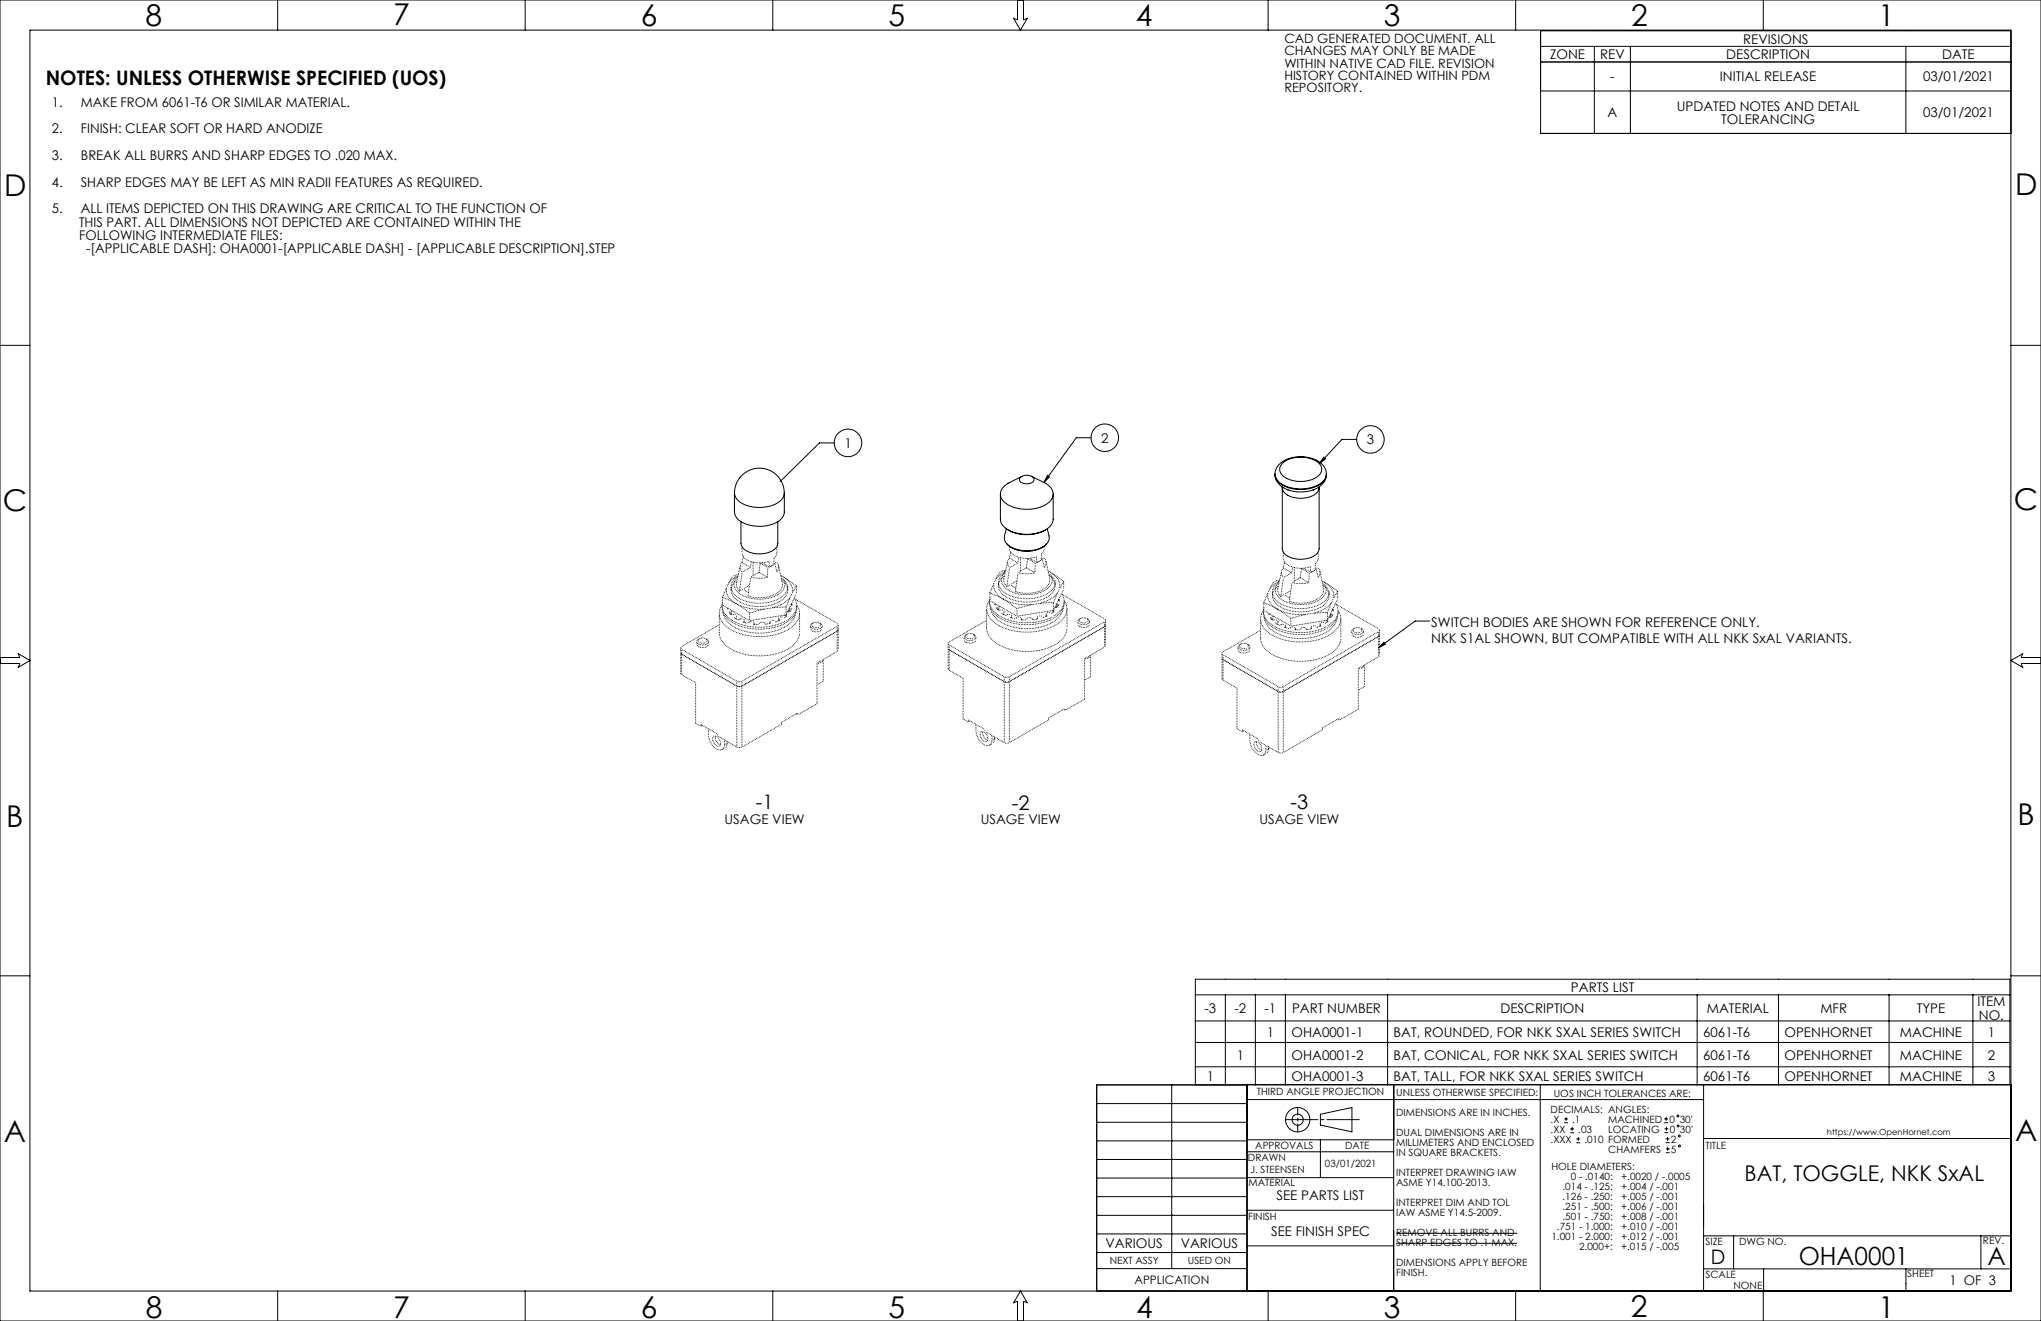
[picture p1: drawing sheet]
<svg xmlns="http://www.w3.org/2000/svg" width="864mm" height="559mm" viewBox="0 0 864 559" stroke-linecap="round" stroke-linejoin="round" font-family="sans-serif">
<g fill="none" stroke="#000" stroke-width=".42">
<path d="M0 0h863.6v558.8h-863.6zM12.7 12.7h838.2v533.4h-838.2zM117.5 0v12.7M222.2 0v12.7M327 0v12.7M430.5 0v8.4l-1.7-.7 3 5 2.9-5-1.6 .7v-8.4M536.6 0v12.7M641.3 0v12.7M651.9 19.6h199M674.6 19.6v36.8M689.9 19.6v36.8M746.1 0v12.7"/>
<path d="M806.4 19.6v36.8M850.9 13h-199v43.4h199M651.9 26.2h199M651.9 38.5h199M0 146.1h12.7M850.9 146.1h12.7M353 187.4h-6.3l-16.4 16.2M461.6 185.2h-6.2l-13.7 18.9M542.8 195.8a13 13 0 0 1 15.3 .1 3.7 3.7 0 0 1-1.2 6.1 13 13 0 0 1-14.5-1.2 3.4 3.4 0 0 1 .4-5zM560.1 193.4l.8 .7-2.7 2zM574 185.9h-6.2l-9.6 10.2M310.8 208.6a10.5 10.5 0 0 1 10.5-10.6 10.5 10.5 0 0 1 10.6 10.6"/>
<path d="M310.8 208.6v8a6.5 6.5 0 0 0 5.5 5.3 14.8 14.8 0 0 0 14.6-2.8l.9-2 .1-8.5M310.8 208.6a6.5 6.5 0 0 0 5.5 5.3 14.8 14.8 0 0 0 14.6-2.8l.7-1.3 .3-1.2M423.3 209v10.6a7.2 7.2 0 0 0 6.3 5.8 17.8 17.8 0 0 0 12.7-1.2M432.4 201.5a4.4 4.4 0 0 1 4.1 0M432.4 201.5l-5.2 2.6a5.1 5.1 0 0 0-3.3 7 13.7 13.7 0 0 0 13.1 4.2 10.2 10.2 0 0 0 8.3-4.9 5.2 5.2 0 0 0-3.6-6.3l-5.2-2.6M432.4 201.5a1.55 1.55 0 0 0-1 1.9 1.55 1.55 0 0 0 1.8 1.1 3.5 3.5 0 0 0 4.4-1.6l-.3-.8-.8-.6M443.2 201.1l.8 .6-2.3 2.4zM445.6 209v11.3l-1.1 2.1-2.2 1.8M539.5 200.6a7.1 7.1 0 0 0 6.2 5.6 15.8 15.8 0 0 0 14.2-2.7l.9-1.3 .4-1.7a5.9 5.9 0 0 1-4.6 5.4 15.6 15.6 0 0 1-16.1-2.5l-.8-1.3-.2-1.3M539.5 200.6v.2M539.5 200.8a7.4 7.4 0 0 0 5.5 6.4M542.5 206v.3"/>
<path d="M542.6 206.3v25.8a5.1 5.1 0 0 0 4.9 4.2 9.8 9.8 0 0 0 10.3-2.9l.4-1.2v-25.9M542.6 206.3a5.8 5.8 0 0 0 5.9 4.3 8.7 8.7 0 0 0 9.5-3.6l.2-.7M544.5 207l.4 .2M544.9 207.2a16.9 16.9 0 0 0 10.8 .1M556.2 207l-.5 .3M558.2 206v.3M561.2 200.5a8 8 0 0 0-7.4-6.9 13.5 13.5 0 0 0-13.3 3.7l-.7 1.6-.3 1.7M561.2 200.8a7.5 7.5 0 0 1-5.6 6.5M313.5 220.7v9.1a5.5 5.5 0 0 0 5.4 4.3 9.4 9.4 0 0 0 10-3.2l.2-10.2M425.8 223.7l-.8 3a4.7 4.7 0 0 0 3.6 5.1 13.7 13.7 0 0 0 14.5-2l.8-2-.8-4.1M426 230.1a12.9 12.9 0 0 0 16.9 0M426.5 224.2a16.5 16.5 0 0 0 15.8 0"/>
<path d="M0 278.1h8.3l-.7-1.6 5.1 2.9-5.1 3 .7-1.7h-8.3M583.2 274.1l2.4-2.4 .6 .8zM605 262.7h-6.2l-15.6 11.4M863.6 278.1h-8.4l.7-1.6-5 2.9 5 3-.7-1.7h8.4M0 412.8h12.7M850.9 412.8h12.7M505.8 420.8h344.6M505.8 431.9h344.6M518.5 420.8v38.1M531.2 420.8v38.1M543.9 420.8v38.1M587.1 420.8v38.1"/>
<path d="M718.1 420.8v38.1M752.5 420.8v38.1M799.3 420.8v38.1M834.8 420.8v38.1M495.8 458.9v77.7M505.8 458.9v-44.7h344.6v44.7h-386.4v87.2M505.8 441h344.6M505.8 451.3h344.6M589.7 458.8v87.3M589.7 458.8h.1M651.7 458.8v87.3M651.7 458.8h.1"/>
<path d="M720.8 458.8v87.3M850.9 458.8h-323.2v87.3M464 466.8h63.6M464 474.7h63.6M527.7 465.1h193.1M558.7 471.3l13.3-2.8v10.3l-13.3-2.9zM661.8 474.9h1.7M661.8 473.3h1.7M662.7 472.5v1.6M664.4 479.2h1.6M664.4 477.6h1.6M665.2 476.7v1.7"/>
<path d="M704.2 474.9h1.6M704.2 473.3h1.6M704.3 479.1h1.6M704.3 477.5h1.6M705 472.5v1.6M705.1 476.7v1.6M464 482.6h63.6M464 490.5h63.6M464 498.3h63.6M527.7 482.1h62M527.7 487.2h62M527.7 498.2h62"/>
<path d="M558.7 482.1v16.1M667 483.4h1.6M667 481.8h1.6M667.8 481v1.6M704.8 483.4h1.6M704.8 481.8h1.6M704.8 487.6h1.7M704.8 486h1.7M705.6 480.9v1.7M705.7 485.2v1.6M720.8 481.6h130.1M464 506.2h63.6"/>
<path d="M464 514.1h63.6M527.7 512h62M464 522h63.6M464 529.8h63.6M464 536.6h63.6M527.7 527h62M590.8 521.7h51.2M590.8 525.9h51.1M720.8 536.8h130.1M720.8 522.8h130.1M733.5 522.8v14M746.2 536.8v9.3"/>
<path d="M806.4 536.8v9.3M838.2 522.8v14M117.5 546.1v12.7M222.2 546.1v12.7M327 546.1v12.7M430.5 558.8v-8.3l-1.7 .7 3-5.1 2.9 5.1-1.6-.7v8.3M536.6 546.1v12.7M641.3 546.1v12.7M746.1 546.1v12.7"/>
<circle cx="358.8" cy="187.4" r="5.8"/>
<circle cx="467.5" cy="185.2" r="5.8"/>
<circle cx="579.9" cy="185.9" r="5.8"/>
<circle cx="549.1" cy="473.6" r="2.37"/>
<circle cx="549.1" cy="473.6" r="5.2"/>
<circle cx="709.9" cy="472.1" r=".41"/>
<circle cx="710.1" cy="476.3" r=".41"/>
<circle cx="710.5" cy="480.5" r=".41"/>
<circle cx="710.6" cy="484.8" r=".41"/>
</g>
<path d="M544 473.6h31.2" fill="none" stroke="#000" stroke-width=".42" stroke-dasharray="15.2 1.3 1.3 1.3" stroke-dashoffset="1.5"/>
<path d="M549.1 468.5v10.3" fill="none" stroke="#000" stroke-width=".42" stroke-dasharray="15.2 1.3 1.3 1.3" stroke-dashoffset="12"/>
<path d="M330.1 203.3l-.1 .4 .3-.1-.3 .2a.34 .34 0 0 0 .5 0 .34 .34 0 0 0 0-.5 .34 .34 0 0 0-.4 0zM443.2 201.1l.8 .6-2.3 2.4zM560.1 193.4l.8 .7-2.7 2zM583.2 274.1l2.4-2.4 .6 .8z" fill="#000"/>
<g fill="none" stroke="#000" stroke-width=".42" stroke-dasharray="0 .6">
<path d="M313.9 237.9a3 3 0 0 0 .2 4.1M313.9 231.2v2.6M314.6 235.4l-.7 2.5M318.7 237.8v5.7M321.7 238.2l.2-.1M325.4 237.4a10.5 10.5 0 0 1-10.8-1.8l-.7-1.8M327.5 236.2l-.1 2.6M327.8 238.4l-.4-.2M328.7 233.8v-2.6M427.1 236a3 3 0 0 0 .1 4.1M427.7 233.6l-.6 2.4M431.8 235.9v5.7"/>
<path d="M434.8 236.3l.2-.1M438 238.2l-3.2-1.9M438.5 235.5a10.5 10.5 0 0 1-10.8-1.8l-.6-1.7M440.7 234.3l-.2 2.6M441 236.5l-.4-.2M441.9 240a3 3 0 0 0-.1-4.1M543 233.5v2.6M543.6 237.7l-.6 2.5M554.4 239.7a10.5 10.5 0 0 1-10.8-1.8l-.6-1.8M556.6 238.5l-.2 2.6M557.8 236.1v-2.6M304.3 259.5v8.1"/>
<path d="M305.7 252.7l5.7 2.7M305.7 252.7v3.3M307.8 257.6l-.2-.6M308.9 259.6h.2M311.4 255.4a21 21 0 0 0 12.3 2.2M311.4 255.4l5.8 3.9M311.7 246.5v1.6l1.2 1.9M312.4 243l-2.4 .7M312.9 250l1.6-.9M317.2 259.3v3.3M324.9 240.1l-3.2-1.9M326.4 257.2l6.3-.4"/>
<path d="M326.4 257.2a12.9 12.9 0 0 0 8-4.6M328.8 241.9a3 3 0 0 0-.2-4.1M329.8 254.5a5.1 5.1 0 0 0 2.4-7.7l-1.4-1.4M332.7 260l.6 .2M333.3 258.7h.1M333.6 258.8l-.3-.1M333.8 258.3v.5M333.9 257.5h.3M334.2 257.5l.7 .1M334.2 258.3l.4 .1M334.8 255.7l.1-.1M334.9 255.6v-.2"/>
<path d="M334.9 255.6l.2 .6M335.1 256.2h-.6M336.9 247.9v3.2M336.9 247.9l-5.7-4M337.1 257a7.6 7.6 0 0 1-4.6 6.5M417.5 257.6v8.2M418.9 250.8l5.7 2.7M418.9 250.8v3.3M420.9 255.7l-.1-.6M422 257.8l.2-.1M422.5 257.6v.6M423.9 259.4l.6-.2"/>
<path d="M424.5 259.8v-.6M424.6 253.5a21 21 0 0 0 12.3 2.2M424.6 253.5l5.7 3.9M424.6 259.9l.2-.4M424.8 244.7v1.5l1.2 2M425.6 241.1l-2.4 .7M426 248.2l1.7-1M430.3 257.4v3.3M439.5 255.3l6.3-.4M439.5 255.3a12.9 12.9 0 0 0 8-4.6M443 252.7a5.1 5.1 0 0 0 2.5-7.7l-1.6-1.5M445 259.4l-.5-.2"/>
<path d="M445.3 258.3v.1M445.3 258.4l.4 .5M445.8 258.1l.6 .2M446.5 256.9v-.1M446.8 256.9h-.4M447 256.4l-.1 .5M447.1 255.6h.2M447.3 255.6l.8 .1M447.3 256.5h.4M447.9 253.8h.2M448.1 253.8v-.3M448.1 253.8l.1 .5"/>
<path d="M448.3 254.3h-.6M450.1 246v3.2M450.1 246l-5.7-4M450.3 255.1a7.6 7.6 0 0 1-4.7 6.5M534.8 255l5.7 2.6M534.8 255v3.2M536.8 259.9l-.1-.6M540.5 257.6a21 21 0 0 0 12.2 2.3M540.5 257.6l5.7 4M540.7 248.8v1.6l1.2 1.9M541.5 245.3l-2.4 .7M541.9 252.3l1.7-.9"/>
<path d="M543 240.2a3 3 0 0 0 .1 4.1M547.7 240.1v5.7M550.7 240.5l.2-.1M553.9 242.4l-3.2-1.9M555.4 259.5l6.3-.4M555.4 259.5a12.9 12.9 0 0 0 8-4.6M556.9 240.7l-.4-.3M557.8 244.1a3 3 0 0 0-.1-4.1M558.9 256.8a5.1 5.1 0 0 0 2.4-7.7l-1.5-1.5M562.9 259.7l.3 .1M563.2 259.8l.8 .1M563.8 257.9h.2"/>
<path d="M564 257.9v-.3M564 257.9l.1 .6M564.2 258.5h-.7M566 250.2v3.2M566 250.2l-5.7-4M566.2 259.3a7.6 7.6 0 0 1-4.7 6.5M295.5 273.5l-.7-1M295.9 270.2l-.4 .2M299.1 272.4a2.89 2.89 0 0 1-4.3-1.1l.7-.9M299.1 270.4l-.4-.2M299.1 270.4l.7 1.1-.7 .9M299.8 272.5a2.96 2.96 0 0 1-4.3 1"/>
<path d="M304.3 264.3l-15.8 9.2M304.3 267.6a8.2 8.2 0 0 0 5 7M310.8 261.3l.5-.3M311.3 261.7v-.6M311.5 261.8l.2-.4M312.5 262.3l-1.7-1M312.9 262l-.4 .3M314.4 263.1l.4-.4M314.8 263.2v-.5M316.9 263.3l-.3 .4M318.9 264l.2-.4M319.1 263.6l-.2-.4-.7-.3"/>
<path d="M319.1 264.1v-.5M319.1 264.1v-.6M321.3 263.7v.5M322.4 263.2l-.8 .1-.3 .4M323.7 264l-.1-.4M325.8 263.3l.3 .4M325.8 263.7v-.4M326.4 262.5l-.6 .3v.5M328.2 263.1l-.3-.4M329.5 262.4v.2M329.7 262l.5 .3M329.7 262.5v-.5"/>
<path d="M331.9 261.3l-.6-.3M332 265.3a8.8 8.8 0 0 0 4.8-6.4M332.1 260.2v.1M332.1 260.3l.5 .5M332.5 262.7a24.1 24.1 0 0 1-23.8-1 6.6 6.6 0 0 1-3-6.9M338.3 267.6v-8.1M343.6 266.9l-.7-1M344 263.5l-.4 .2M347.2 265.8a2.89 2.89 0 0 1-4.3-1.1l.7-1M347.2 263.7l-.4-.2M347.2 263.7l.7 1.1-.7 1M347.9 265.9a2.96 2.96 0 0 1-4.3 1"/>
<path d="M408.7 271.6l-.8-1M409 268.3l-.3 .2M412.2 270.6a2.89 2.89 0 0 1-4.3-1.2l.8-.9M412.2 268.5l-.4-.2M412.2 268.5l.7 1.1-.7 1M412.9 270.6a2.96 2.96 0 0 1-4.2 1M417.5 262.4l-15.9 9.2M417.5 265.8a8.3 8.3 0 0 0 5 6.9M425.6 260.4l-1.7-1M426.1 260.1l-.5 .3M427.6 261.2l.3-.4M427.9 261.3v-.5"/>
<path d="M430 261.4l-.2 .4M432.1 262.2l.1-.5M432.2 261.7l-.2-.4-.7-.2M432.2 262.2v-.5M432.2 262.2v-.6M434.5 261.9v.4M435.5 261.3l-.7 .1-.3 .5M436.9 262.2l-.2-.5M438.9 261.4l.3 .4M438.9 261.8v-.4M439.6 260.6l-.6 .3-.1 .5M441.4 261.2l-.4-.4"/>
<path d="M442.6 260.5l.1 .2M442.9 260.1l.4 .3M442.9 260.6v-.5M445.6 260.8a23.8 23.8 0 0 1-24.4-1.5 6.2 6.2 0 0 1-2.3-6.4M451.5 265.8v-8.2M456.8 265l-.8-1M457.1 261.6l-.3 .3M458.8 278.6v17.2M460.3 263.9a2.89 2.89 0 0 1-4.3-1.1l.8-.9M460.3 261.9l-.4-.3M460.3 261.9l.7 1.1-.7 .9M460.5 278.3l1.3-1.4"/>
<path d="M461 264a2.96 2.96 0 0 1-4.2 1M524.6 275.8l-.8-1M524.9 272.5l-.3 .2M528.1 274.7a2.89 2.89 0 0 1-4.3-1.1l.8-.9M528.1 272.7l-.4-.2M528.1 272.7l.7 1.1-.7 .9M528.8 274.8a2.96 2.96 0 0 1-4.2 1M533.4 261.8v8.1M533.4 266.6l-15.9 9.1M533.4 269.9a8.2 8.2 0 0 0 5 7M537.9 261.9h.2M539.8 263.6l.6-.3"/>
<path d="M540.4 264v-.7M540.5 264.1l.2-.4M541.5 264.6l-1.7-1M542 264.3l-.5 .3M543.5 265.4l.3-.4M543.8 265.5v-.5M545.9 265.6l-.2 .4M546.2 261.6v3.2M548 266.3l.1-.4M548.1 265.9l-.2-.4-.7-.3M548.1 266.3v-.4M548.1 266.3v-.5"/>
<path d="M550.4 266v.4M551.4 265.4l-.7 .2-.3 .4M552.8 266.3l-.2-.4M554.8 265.6l.3 .4M554.8 266v-.4M555.5 264.8l-.6 .3-.1 .5M557.3 265.4l-.4-.4M558.5 264.7l.1 .2M558.8 264.3l.4 .3M558.8 264.8v-.5M560.9 263.6l-.5-.3M561.2 262.4v.2"/>
<path d="M561.2 262.6l.4 .5M561.5 264.9a24 24 0 0 1-24-1.1 6.4 6.4 0 0 1-2.7-6.7M561.7 262.3l.6 .2M562.4 261v-.1M562.7 261.1l-.4-.1M562.9 260.5l-.1 .6M563.2 260.6l.4 .1M567.4 269.9v-8.1M572.7 269.2l-.8-1.1M573 265.8l-.3 .2M576.2 268.1a2.89 2.89 0 0 1-4.3-1.1l.8-1M576.2 266l-.4-.2"/>
<path d="M576.2 266l.7 1.1-.7 1M576.9 268.1a2.96 2.96 0 0 1-4.2 1.1M294.4 288.8v17.2M345.7 280.5v17.2M347.4 280.2l1.3-1.4M407.5 286.9v17.2M523.4 291.1v17.2M574.7 282.8v17.2M576.4 282.5l1.3-1.4M294.4 306l2.2 1.3M303.6 311.3l8.2 4.7M304.9 314.5a2.61 2.61 0 0 0-3.1-2.9 2.82 2.82 0 0 0 2.6 4l.5-1.1"/>
<path d="M305.6 317.1l1.1-.7M307.7 314.4v-.7M307.7 314.4l-1.1 .6M407.5 304.1l2.3 1.3M416.7 309.4l8.2 4.7M418 312.6a2.76 2.76 0 0 0-2.9-3 2.75 2.75 0 0 0 2.5 4.1l.4-1.1M418.7 315.2l1.2-.7M420.8 312.5v-.7M420.8 312.5l-1.1 .7M523.4 308.3l2.3 1.3M532.6 313.6l8.2 4.7M533.9 316.8a2.61 2.61 0 0 0-3-2.9 2.82 2.82 0 0 0 2.6 4l.4-1.1"/>
<path d="M534.6 319.3l1.1-.6M536.7 316.7v-.7M536.7 316.7l-1.1 .6"/>
</g>
<g fill="none" stroke="#000" stroke-width=".42" stroke-dasharray="0 .6" stroke-dashoffset=".2">
<path d="M327.4 238.8l-1.8 1M328.7 233.8l-.3 1.3-.9 1.1M427.1 231v1M438 238.2l3-1.7M440.5 236.9l-1.8 1M441.9 232v-1M441.9 232l-.3 1.2-.9 1.1M557.8 236.1l-.3 1.2-.9 1.2M305.5 256.2v.8M305.9 258.6a9.9 9.9 0 0 0 7.7 8 23.7 23.7 0 0 0 18.4-1.3M309.1 258.8l.6-.5M309.1 259.6v-.8"/>
<path d="M309.1 259.6l.6-.5M309.7 259.1v-.8M310 243.7l-1.7 3M312.2 243.9a4.4 4.4 0 0 0 1.1 7.5 16.1 16.1 0 0 0 17.1-.8 4.1 4.1 0 0 0 1-5.5M312.3 243.7a4.9 4.9 0 0 0-2.9 4.3 4.9 4.9 0 0 0 2.6 4.6 17.5 17.5 0 0 0 19.9-1.1l1.3-2.2v-2.2M312.3 243.5l-2.7 1.7-1.3 1.5M314.1 242l3.4-2M316.5 252.1a14.1 14.1 0 0 0 13.5-2.3l.8-1.3 .2-2M317.6 244.1a13.7 13.7 0 0 0 7.1 .1M317.6 244.1l3.5-2M323.7 257.6l2.7-.4M324.7 244.2l.2-4.1"/>
<path d="M324.9 240.1l2.9-1.7M334.2 258.3v-.8M334.9 257.6l-.6 1.3M337.1 257v-.8M418.7 254.3v.8M422.2 256.9l.7-.5M422.2 257.7v-.8M422.2 257.7l.7-.5M422.9 257.2v-.8M423.2 241.8l-1.8 3M424.6 258.3l-1.4-.2M424.8 259.5v-.8"/>
<path d="M425.4 242a4.4 4.4 0 0 0 1 7.5 16.1 16.1 0 0 0 17.2-.8 4.1 4.1 0 0 0 1-5.5M425.4 241.8a5 5 0 0 0-2.9 4.6 5 5 0 0 0 3 4.6 18 18 0 0 0 19-.8l1.6-2.1 .4-1.4-.2-1.5M425.5 241.6l-2.7 1.7-1.4 1.5M427.2 240.1l3.5-2M429.6 250.2a14.1 14.1 0 0 0 13.6-2.3l.8-1.3 .2-1.9M430.8 242.2a13.7 13.7 0 0 0 7.1 .1M430.8 242.2l3.5-2M436.9 255.7l2.6-.4M437.9 242.3l.1-4.1M442.6 259.7v.8M444.5 259.2l-1.5 .1M447.3 256.5v-.9"/>
<path d="M448.1 255.7l-.7 1.3M450.3 255.1v-.8M534.6 258.5v.8M539.1 246l-1.8 3M541.3 246.2a4.3 4.3 0 0 0 .6 7.2 15.7 15.7 0 0 0 18.1-1.1l.9-1.3 .2-1.5-.6-2.1M541.3 246a4.9 4.9 0 0 0-2.9 4.3 4.9 4.9 0 0 0 2.6 4.6 17.5 17.5 0 0 0 20-1.1l1.2-2.2v-2.2M541.4 245.7l-2.8 1.8-1.3 1.5M543.1 244.3l3.5-2M545.5 254.4a14.1 14.1 0 0 0 13.6-2.3l.8-1.3 .2-2M546.7 246.4a13.7 13.7 0 0 0 7.1 .1M546.7 246.4l3.5-2M552.7 259.9l2.7-.4"/>
<path d="M553.8 246.5l.1-4.1M553.9 242.4l3-1.7M556.4 241.1l-1.8 1M564 259.9l-.7 1.3M566.2 259.3v-.8M288 274.1v2.1M288 276.2l.5 .6M288.5 274.7l23.3 13.5M288.5 273.5a.66 .66 0 0 0-.5 .6 .66 .66 0 0 0 .5 .6M288.5 274.7v2.1M288.5 276.8l23.3 13.4M298.7 271.8a2.27 2.27 0 0 1-3.4-.9 2.32 2.32 0 0 1 3.9 0l-.5 .9"/>
<path d="M309.3 274.6a25.7 25.7 0 0 0 26.1-1.4l2-2.4 .8-1.8 .1-1.4M309.3 266.4a25.7 25.7 0 0 0 26.1-1.4 6.5 6.5 0 0 0 1.7-9.2M311.4 260.2l-1.4-.2M311.7 261.4v-.8M314.4 261.9l-1.5 .1M314.9 263.3v-.9M318.2 262.9l-1.3 .4M327.9 262.7l-1.5-.2M329.5 261.6v.8M330.2 262.3l-2 .8M331.3 261.1h-1.4M346.8 265.1a2.27 2.27 0 0 1-3.4-.9 2.32 2.32 0 0 1 3.9 .1l-.5 .8"/>
<path d="M354.2 263.7l-17.9-10.3M354.2 264.9a.66 .66 0 0 0 .4-.6 .66 .66 0 0 0-.4-.6M354.2 264.9v2.1M354.2 267l.4-.6M354.2 275.6l-8.5 4.9M354.6 266.4v-2.1M354.6 275l-.4 .6M401.2 272.2v2.1M401.2 274.3l.4 .6M401.6 272.8l23.3 13.5M401.6 271.6a.66 .66 0 0 0-.4 .6 .66 .66 0 0 0 .4 .6M401.6 272.8v2.1"/>
<path d="M401.6 274.9l23.3 13.4M411.8 269.9a2.27 2.27 0 0 1-3.3-.9 2.32 2.32 0 0 1 3.9 0l-.6 .9M422.5 264.5a25.9 25.9 0 0 0 25.7-1.2 6.5 6.5 0 0 0 2.1-9.3M422.5 272.7a25.9 25.9 0 0 0 25.7-1.2l2.2-2.3 .8-1.8 .3-1.6M427.5 260l-1.4 .1M428.1 261.4v-.8M431.3 261.1l-1.3 .3M441 260.8l-1.4-.2M443.3 260.4l-1.9 .8M445.1 263.4a8.8 8.8 0 0 0 4.8-6.6M458.8 278.8l1-.2M459.8 278.6l.7-.3"/>
<path d="M459.9 263.2a2.27 2.27 0 0 1-3.3-.9 2.32 2.32 0 0 1 3.9 .1l-.6 .8M467.3 261.8l-17.8-10.3M467.3 263a.66 .66 0 0 0 .5-.6 .66 .66 0 0 0-.5-.6M467.3 263v2.1M467.3 265.1l.5-.6M467.3 273.7l-8.5 4.9M467.8 264.5v-2.1M467.8 273.1l-.5 .6M517.1 276.4v2M517.1 278.4l.4 .7M517.5 275.7a.66 .66 0 0 0-.4 .7 .66 .66 0 0 0 .4 .6M517.5 277l23.3 13.4"/>
<path d="M517.5 277v2.1M517.5 279.1l23.3 13.4M527.7 274a2.27 2.27 0 0 1-3.3-.9 2.32 2.32 0 0 1 3.9 .1l-.6 .8M538.1 261.1l.7-.5M538.1 261.9v-.8M538.1 261.9l.7-.6M538.4 268.7a25.7 25.7 0 0 0 26-1.4 6.5 6.5 0 0 0 1.8-9.2M538.4 276.9a25.7 25.7 0 0 0 26-1.4l2.1-2.5 .7-1.7 .2-1.4M538.8 261.3v-.7M540.5 262.5l-1.4-.2M540.7 263.7v-.8M543.4 264.2l-1.4 .1"/>
<path d="M544 265.5v-.8M547.2 265.2l-1.3 .4M556.9 265l-1.4-.2M558.5 263.9v.8M559.2 264.6l-1.9 .8M560.4 263.3l-1.5 .1M561 267.5a8.8 8.8 0 0 0 4.8-6.4M563.2 260.6v-.8M575.8 267.4a2.27 2.27 0 0 1-3.3-.9 2.32 2.32 0 0 1 3.9 .1l-.6 .8M583.2 266l-17.8-10.4M583.2 267.2a.66 .66 0 0 0 .5-.6 .66 .66 0 0 0-.5-.7M583.2 267.2v2.1"/>
<path d="M583.2 269.3l.5-.7M583.2 277.9l-8.5 4.9M583.7 268.6v-2M583.7 277.3l-.5 .6M288.5 285.4l-.5-.6M311.8 288.2l1.1 .2 1-.2M311.8 288.2v2M311.8 290.2l1.1 .3 1-.3M313.9 288.2l40.3-23.3M313.9 288.2v2M313.9 290.2l40.3-23.2M345.7 280.7l.9-.2"/>
<path d="M346.6 280.5l.8-.3M401.6 283.5l-.4-.6M424.9 286.3v2M424.9 286.3l1.1 .2 1.1-.2M424.9 288.3l1.1 .3 1.1-.3M427.1 286.3v2M427.1 286.3l40.2-23.3M427.1 288.3l40.2-23.2M517.5 287.7l-.4-.6M540.8 290.4l1.1 .3 1.1-.3M540.8 290.4v2.1M540.8 292.5l1.1 .3 1.1-.3"/>
<path d="M543 290.4l40.2-23.2M543 290.4v2.1M543 292.5l40.2-23.2M574.7 283l1-.2M575.7 282.8l.7-.3M296.6 306.5v.8M297.4 306.9l-.8 .4M299.8 311.1a6.2 6.2 0 0 0 5.4 6.1l.8-.5 .6-1.7M299.8 308.3v2.8M302.7 311.4a3.4 3.4 0 0 0 2.1 3.6M303.6 311.3v-.8M311.8 316l1.1 .3 1-.3"/>
<path d="M313.9 316l16.7-9.6M330.6 305.6v.8M336.8 302l.8 .4M337.6 302.4v-.8M409.8 304.6v.8M410.5 305l-.7 .4M412.9 309.2a6.2 6.2 0 0 0 5.4 6.1l.9-.5 .5-1.6M412.9 306.4v2.8M415.8 309.5a3.4 3.4 0 0 0 2.1 3.6M416.7 309.4v-.8M424.9 314.1l1.1 .3 1.1-.3M427.1 314.1l16.6-9.6"/>
<path d="M443.7 303.7v.8M450 300.1l.7 .4M450.7 300.5v-.8M525.7 308.7v.9M526.4 309.2l-.7 .4M528.8 313.4a6.2 6.2 0 0 0 5.4 6.1l.9-.5 .5-1.7M528.8 310.6v2.8M531.7 313.7a3.4 3.4 0 0 0 2.1 3.6M532.6 313.6v-.8M540.8 318.3l1.1 .3 1.1-.3M543 318.3l16.6-9.6M559.6 307.9v.8"/>
<path d="M565.9 304.3l.7 .4M566.6 304.7v-.8"/>
</g>
<g fill="none" stroke="#000" stroke-width=".42" stroke-dasharray="0 .6" stroke-dashoffset=".3">
<path d="M308.4 258.9l.7-.1M308.4 257.5l-.6 .1M309.3 248.2v1.4M309.3 259.5l.1 .7M310 260l-.6 .2M332.7 256.8v3.3M333.3 249.6v-1.4M333.6 258.1l.6 .2M334.3 258.9l-.7-.1M419 256.8a10.2 10.2 0 0 0 8.3 8.1 23.6 23.6 0 0 0 17.8-1.5M421.5 257l.7-.1M421.6 255.6l-.7 .1"/>
<path d="M422.5 246.4v1.4M422.6 258.3l-.3-.6M423.2 258.1l-.7 .2M445.8 254.9v3.3M445.8 258.9v-.7M446.5 247.8v-1.4M446.7 256.2l.6 .3M447.4 257l-.6-.1M537.5 259.8l-.7 .1M538.4 250.5v1.4M561.7 259.1v3.3M562.4 251.9v-1.4"/>
<path d="M309.4 260.2l-.3-.6M325.7 263.1v.6M332.7 260.8v-.7M438.9 261.2v.7M537.4 261.2l.7-.1M538.4 261.8v.7M538.5 262.5l-.3-.6M539.1 262.3l-.7 .2M554.8 265.4v.6M561.7 263v-.6M562.6 260.4l.6 .2M563.3 261.2l-.6-.1"/>
</g>
<g fill="none" stroke="#000" stroke-width=".42" stroke-dasharray="0 .6" stroke-dashoffset=".1">
<path d="M313.2 239.3l-1.5 7.2M325.6 239.8l-.2-2.4M325.6 239.8l-3.1-1.7M327.7 238.3l.9-.5M327.8 238.4l1 3.5M426.4 237.4l-1.6 7.3M430.7 238.1l.3-2.4M430.7 238.1l-3.6-2.1M438.7 237.9l-.2-2.4M438.7 237.9l-3-1.7M440.8 236.4l1-.5M441 236.5l.9 3.5"/>
<path d="M307.5 248.3a6.2 6.2 0 0 0 3.9 7.1M307.5 248.3l-1.8 4.4M308.3 246.7l-.8 1.6M311.9 245.4a4.9 4.9 0 0 0-2.5 4.4 4.9 4.9 0 0 0 2.8 4.3 18.5 18.5 0 0 0 17.6 .4M314.1 242l-1.2 8M314.5 249.1l2.6-1.5M317.2 259.3l6.5-1.7M317.5 240l.4-2.4M317.5 240l-3.6-2.1M317.6 244.1l-1.1 8M324.7 244.2l-3.6-2.1M330.6 244.6l.8 .5"/>
<path d="M331 246.5l-1.6-7.2M331.2 243.9l-.9-.4M334.4 252.6l.7-1.6M335 255.2l.1 1M335.1 251a6.2 6.2 0 0 0-3.9-7.1M335.1 251l1.8-3.1M336.1 252.9a6.3 6.3 0 0 1-2.6 9.1l-1 .7M336.9 251.1l-4.2 9M420.7 246.4a6.2 6.2 0 0 0 3.9 7.1M420.7 246.4l-1.8 4.4M421.4 244.8l-.7 1.6M422.5 258.3l-1-1.3"/>
<path d="M424.5 259.2l.3-.4-.2-.5M425.1 243.5a4.9 4.9 0 0 0-2.6 4.6 4.9 4.9 0 0 0 3.1 4.3 18.6 18.6 0 0 0 17.4 .3M427.2 240.1l-1.2 8.1M427.7 247.2l2.6-1.5M430.3 257.4l6.6-1.7M430.8 242.2l-1.2 8M437.9 242.3l-3.6-2.1M443 259.3l-.4 .4 .3 .4M443.7 242.7l.9 .5M444.2 244.7l-1.6-7.3M444.4 242l-.9-.4M445.8 258.2l-15.5 2.5"/>
<path d="M446.4 258.3l-1.4 1.1M447.5 250.7l.8-1.6M448.1 253.3l.2 1M448.3 249.1a6.2 6.2 0 0 0-3.9-7.1M448.3 249.1l1.8-3.1M449.2 251a6.3 6.3 0 0 1-2.6 9.1l-1 .7M450.1 249.2l-4.3 9M536.6 250.6a6.2 6.2 0 0 0 3.9 7M536.6 250.6l-1.8 4.4M537.3 249l-.7 1.6M541 247.6a4.9 4.9 0 0 0-2.6 4.5 4.9 4.9 0 0 0 2.8 4.3 18.5 18.5 0 0 0 17.7 .4M542.3 241.6l-1.6 7.2"/>
<path d="M543.1 244.3l-1.2 8M543.6 251.4l2.6-1.5M546.6 242.3l.3-2.4M546.6 242.3l-3.6-2.1M546.7 246.4l-1.2 8M553.8 246.5l-3.6-2.1M554.6 242.1l-.2-2.4M554.6 242.1l-3-1.8M556.7 240.6l1-.6M556.9 240.7l.9 3.5M559.6 246.9l.9 .5M560.1 248.8l-1.6-7.2"/>
<path d="M560.3 246.2l-.9-.5M563.4 254.9l.8-1.6M564 257.4l.2 1.1M564.2 253.3a6.2 6.2 0 0 0-3.9-7.1M564.2 253.3l1.8-3.1M565.1 255.2a6.3 6.3 0 0 1-2.5 9.1l-1.1 .6M566 253.4l-4.3 9M288 276.2v8.6M294.8 271.4v1.1M299.8 272.5v-1.1M309.4 260.2l-1-1.3M311.3 261.1l.4-.5-.3-.4"/>
<path d="M314.8 262.7l.1-.4-.5-.4M316.6 263.7l-2.2-.6M317.2 262.6l-11.5-6.6M321.3 264.2l-2.4-.2M326.1 263.7l-2.4 .3M329.9 261.1l-.4 .4 .2 .5M332.5 263.5a24.1 24.1 0 0 1-23.8-1l-2.2-2.3-.7-1.7-.3-1.5M332.7 260.1l-15.5 2.5M333.3 260.2l-1.4 1.1M342.9 264.8v1.1M347.9 265.9v-1.1M348.3 279.4v8.7"/>
<path d="M354.2 275.6v-8.6M354.6 275v-8.6M401.2 274.3v8.6M407.9 269.5v1.1M412.9 270.6v-1.1M427.9 260.8l.1-.4-.5-.4M429.8 261.8l-2.2-.6M430.3 260.7l-11.4-6.6M434.5 262.3l-2.4-.1M439.2 261.8l-2.3 .4M445.6 261.6a23.8 23.8 0 0 1-24.4-1.5l-1.8-2.3-.7-2.7M456 262.9v1.1"/>
<path d="M461 264v-1.1M461.5 277.5v8.8M467.3 273.7v-8.6M467.8 273.1v-8.6M517.1 278.4v8.7M523.8 273.7v1.1M528.8 274.8v-1.1M538.4 262.5l-1-1.3M540.4 263.3l.3-.4-.2-.4M543.8 265l.1-.4-.5-.4M545.7 266l-2.2-.6M546.2 261.6l6.5-1.7"/>
<path d="M546.2 264.8l-11.4-6.6M550.4 266.4l-2.4-.1M555.1 266l-2.3 .3M558.9 263.4l-.4 .4 .3 .5M561.5 265.8a24 24 0 0 1-24-1.2l-2.1-2.4-.8-2.9M561.7 262.4l-15.5 2.4M562.3 262.5l-1.4 1.1M571.9 267v1.1M576.9 268.1v-1.1M583.2 277.9v-8.6M583.7 277.3v-8.7M288.5 285.4v-8.6"/>
<path d="M294.4 288.8l-5.9-3.4M345.7 289.7l2.6-1.6M401.6 283.5v-8.6M407.5 286.9l-5.9-3.4M450.7 299.7l-7 4M458.8 287.8l2.7-1.5M517.5 287.7v-8.6M523.4 291.1l-5.9-3.4M574.7 291.9l2.6-1.5M577.3 281.7v8.7M303.6 310.5l-7-4M306.7 316.4l.7-.8 .3-1.2"/>
<path d="M311.8 316v-25.8M313.9 316v-25.8M337.6 302.4l8.1-4.7M337.6 301.6l-7 4M416.7 308.6l-6.9-4M419.9 314.5l.7-.8 .2-1.2M424.9 314.1v-25.8M427.1 314.1v-25.8M450.7 300.5l8.1-4.7M532.6 312.8l-6.9-4.1M535.7 318.7l.8-.8 .2-1.2M540.8 318.3v-25.8"/>
<path d="M543 318.3v-25.8M566.6 304.7l8.1-4.7M566.6 303.9l-7 4"/>
</g>
<g fill="none" stroke="#000" stroke-width=".42" stroke-dasharray="0 .6" stroke-dashoffset="-.1">
<path d="M305.5 255.8a6.8 6.8 0 0 0 2.8 9.9l1 .7M316.7 250.6l-2.2-1.5M321.1 242.1l.6-3.9M331.4 245.1l1.8 2M332.7 256.8l1.7-4.2M418.7 254a6.8 6.8 0 0 0 2.7 9.9l1.1 .6M429.8 248.8l-2.1-1.6M434.3 240.2l.5-3.9M444.6 243.2l1.7 2M445.8 254.9l1.7-4.2M534.6 258.1a6.8 6.8 0 0 0 2.7 9.9l1.1 .7M545.7 252.9l-2.1-1.5"/>
<path d="M550.2 244.4l.5-3.9M560.5 247.4l1.7 2M561.7 259.1l1.7-4.2M323.6 263.6l-1.2-.4M436.7 261.7l-1.2-.4M534.9 261a10.3 10.3 0 0 0 8.4 8.1 23.6 23.6 0 0 0 17.7-1.6M552.6 265.9l-1.2-.5M306.6 315v-2M419.7 313.2v-2.1M535.6 317.3v-2"/>
</g>
<g font-size="12.7">
<text x="61.6" y="10.9">8</text>
<text x="166.3" y="10.6">7</text>
<text x="271.1" y="10.9">6</text>
<text x="375.9" y="10.9">5</text>
<text x="480.7" y="10.9">4</text>
<text x="585.5" y="10.9">3</text>
<text x="690.2" y="10.8">2</text>
<text x="794.7" y="10.9">1</text>
<text x="1.7" y="83">D</text>
<text x="852.6" y="82.4">D</text>
<text x="852.2" y="215.7">C</text>
<text x="1.1" y="216.3">C</text>
<text x="2.7" y="349.7">B</text>
<text x="853.7" y="349.1">B</text>
<text x="1.6" y="483">A</text>
<text x="852.6" y="482.5">A</text>
<text x="61.7" y="557.6">8</text>
<text x="166.4" y="557.6">7</text>
<text x="271.2" y="557.6">6</text>
<text x="375.9" y="557.5">5</text>
<text x="480.7" y="557.6">4</text>
<text x="585.5" y="557.6">3</text>
<text x="690.1" y="557.2">2</text>
<text x="794.7" y="557.6">1</text>
</g>
<g font-size="10.6">
<text x="761.1" y="535.2">OHA0001</text>
<text x="840.9" y="535.3">A</text>
</g>
<text font-size="9.2" x="738.2" y="499.5">BAT, TOGGLE, NKK SxAL</text>
<g font-size="8.5">
<text x="19.4" y="35.8">NOTES: UNLESS OTHERWISE SPECIFIED (UOS)</text>
<text x="319.8" y="342.3">-1</text>
<text x="428.2" y="342.5">-2</text>
<text x="546.1" y="342.4">-3</text>
<text x="723.9" y="534.7">D</text>
</g>
<g font-size="5.6">
<text x="737.6" y="18.4">REVISIONS</text>
<text x="655.9" y="25">ZONE</text>
<text x="677" y="25">REV</text>
<text x="730.4" y="25">DESCRIPTION</text>
<text x="821.8" y="25">DATE</text>
<text x="681.3" y="34.5">-</text>
<text x="727.7" y="34.5">INITIAL RELEASE</text>
<text x="813.7" y="34.5">03/01/2021</text>
<text x="21.9" y="45.1">1.</text>
<text x="34.2" y="45.1">MAKE FROM 6061-T6 OR SIMILAR MATERIAL.</text>
<text x="709.5" y="46.8">UPDATED NOTES AND DETAIL</text>
<text x="680.2" y="49.6">A</text>
<text x="728.3" y="52.4">TOLERANCING</text>
<text x="813.7" y="49.6">03/01/2021</text>
<text x="21.9" y="56.4">2.</text>
<text x="34.2" y="56.4">FINISH: CLEAR SOFT OR HARD ANODIZE</text>
<text x="21.9" y="67.7">3.</text>
<text x="34.2" y="67.7">BREAK ALL BURRS AND SHARP EDGES TO .020 MAX.</text>
<text x="21.9" y="79">4.</text>
<text x="34.2" y="79">SHARP EDGES MAY BE LEFT AS MIN RADII FEATURES AS REQUIRED.</text>
<text x="21.9" y="90.3">5.</text>
<text x="33.5" y="95.9">THIS PART. ALL DIMENSIONS NOT DEPICTED ARE CONTAINED WITHIN THE</text>
<text x="34.2" y="90.3">ALL ITEMS DEPICTED ON THIS DRAWING ARE CRITICAL TO THE FUNCTION OF</text>
<text x="33.5" y="101.6">FOLLOWING INTERMEDIATE FILES:</text>
<text x="36.5" y="107.2">-[APPLICABLE DASH]: OHA0001-[APPLICABLE DASH] - [APPLICABLE DESCRIPTION].STEP</text>
<text x="357.3" y="189.4">1</text>
<text x="465.9" y="187.2">2</text>
<text x="578.3" y="188">3</text>
<text x="605.6" y="265.4">SWITCH BODIES ARE SHOWN FOR REFERENCE ONLY.</text>
<text x="605.6" y="272.1">NKK S1AL SHOWN, BUT COMPATIBLE WITH ALL NKK SxAL VARIANTS.</text>
<text x="306.6" y="348.6">USAGE VIEW</text>
<text x="415" y="348.7">USAGE VIEW</text>
<text x="532.9" y="348.7">USAGE VIEW</text>
<text x="664.7" y="419.6">PARTS LIST</text>
<text x="836.7" y="425.6">ITEM</text>
<text x="509.7" y="428.5">-3</text>
<text x="522.4" y="428.5">-2</text>
<text x="535.1" y="428.5">-1</text>
<text x="546.7" y="428.5">PART NUMBER</text>
<text x="634.9" y="428.5">DESCRIPTION</text>
<text x="722.2" y="428.5">MATERIAL</text>
<text x="770.3" y="428.5">MFR</text>
<text x="811" y="428.5">TYPE</text>
<text x="837.3" y="431.3">NO.</text>
<text x="536" y="438.5">1</text>
<text x="546.4" y="438.5">OHA0001-1</text>
<text x="589.7" y="438.5">BAT, ROUNDED, FOR NKK SXAL SERIES SWITCH</text>
<text x="720.7" y="438.5">6061-T6</text>
<text x="755.1" y="438.5">OPENHORNET</text>
<text x="803.9" y="438.5">MACHINE</text>
<text x="841.1" y="438.5">1</text>
<text x="523.3" y="448.2">1</text>
<text x="546.4" y="448.2">OHA0001-2</text>
<text x="589.7" y="448.2">BAT, CONICAL, FOR NKK SXAL SERIES SWITCH</text>
<text x="720.7" y="448.2">6061-T6</text>
<text x="755.1" y="448.2">OPENHORNET</text>
<text x="803.9" y="448.2">MACHINE</text>
<text x="841.1" y="448.2">2</text>
<text x="510.6" y="457.2">1</text>
<text x="546.4" y="457.2">OHA0001-3</text>
<text x="589.7" y="457.2">BAT, TALL, FOR NKK SXAL SERIES SWITCH</text>
<text x="720.7" y="457.2">6061-T6</text>
<text x="755.1" y="457.2">OPENHORNET</text>
<text x="803.9" y="457.2">MACHINE</text>
<text x="841.1" y="457.2">3</text>
<text x="540.1" y="507.5">SEE PARTS LIST</text>
<text x="537.8" y="522.9">SEE FINISH SPEC</text>
<text x="467.8" y="528">VARIOUS</text>
<text x="499.6" y="528">VARIOUS</text>
<text x="824.9" y="543.4">1 OF 3</text>
</g>
<g font-size="5.4">
<text x="543.4" y="18.1">CAD GENERATED DOCUMENT. ALL</text>
<text x="543.4" y="23.3">CHANGES MAY ONLY BE MADE</text>
<text x="543.4" y="28.6">WITHIN NATIVE CAD FILE. REVISION</text>
<text x="543.4" y="33.9">HISTORY CONTAINED WITHIN PDM</text>
<text x="543.4" y="39.1">REPOSITORY.</text>
</g>
<text font-size="4.9" x="480" y="543.2">APPLICATION</text>
<g font-size="4.2">
<text x="531.8" y="463.4">THIRD ANGLE PROJECTION</text>
<text x="590.8" y="463.6">UNLESS OTHERWISE SPECIFIED:</text>
<text x="657.4" y="463.9">UOS INCH TOLERANCES ARE:</text>
<text x="590.8" y="472.1">DIMENSIONS ARE IN INCHES.</text>
<text x="656.1" y="470.7">DECIMALS: ANGLES:</text>
<text x="656.1" y="474.9">.X</text>
<text x="656.1" y="479.2">.XX</text>
<text x="665.2" y="474.9">.1</text>
<text x="667.8" y="479.2">.03</text>
<text x="680.5" y="479.1">LOCATING</text>
<text x="680.5" y="474.9">MACHINED</text>
<text x="706.4" y="474.9">0</text>
<text x="706.5" y="479.1">0</text>
<text x="710.7" y="474.9">30'</text>
<text x="710.8" y="479.1">30'</text>
<text x="531.1" y="486">APPROVALS</text>
<text x="569.2" y="486">DATE</text>
<text x="590.8" y="480.6">DUAL DIMENSIONS ARE IN</text>
<text x="590.8" y="484.8">MILLIMETERS AND ENCLOSED</text>
<text x="656.1" y="483.4">.XXX</text>
<text x="670.4" y="483.4">.010 FORMED</text>
<text x="707" y="483.3">2</text>
<text x="721.6" y="485.9">TITLE</text>
<text x="528" y="491.2">DRAWN</text>
<text x="590.8" y="489">IN SQUARE BRACKETS.</text>
<text x="680.5" y="487.6">CHAMFERS</text>
<text x="707" y="487.6">5</text>
<text x="529.2" y="496.2">J. STEENSEN</text>
<text x="560.6" y="493.7">03/01/2021</text>
<text x="590.8" y="497.5">INTERPRET DRAWING IAW</text>
<text x="656.4" y="494.8">HOLE DIAMETERS:</text>
<text x="528.3" y="501.7">MATERIAL</text>
<text x="590.8" y="501.7">ASME Y14.100-2013.</text>
<text x="661.1" y="503.2">.014 - .125:</text>
<text x="664.6" y="499">0 - .0140:</text>
<text x="686" y="499">+.0020 / -.0005</text>
<text x="686" y="503.2">+.004 / -.001</text>
<text x="661.1" y="507.5">.126 - .250:</text>
<text x="686" y="507.5">+.005 / -.001</text>
<text x="590.8" y="510.2">INTERPRET DIM AND TOL</text>
<text x="590.8" y="514.4">IAW ASME Y14.5-2009.</text>
<text x="661.1" y="511.7">.251 - .500:</text>
<text x="661.1" y="515.9">.501 - .750:</text>
<text x="686" y="511.7">+.006 / -.001</text>
<text x="686" y="515.9">+.008 / -.001</text>
<text x="528.1" y="516.1">FINISH</text>
<text x="658.8" y="520.2">.751 - 1.000:</text>
<text x="686" y="520.2">+.010 / -.001</text>
<text x="590.8" y="527.1">SHARP EDGES TO .1 MAX.</text>
<text x="590.8" y="522.9">REMOVE ALL BURRS AND</text>
<text x="656.4" y="524.4">1.001 - 2.000:</text>
<text x="686" y="524.4">+.012 / -.001</text>
<text x="721.6" y="526.5">SIZE</text>
<text x="735.8" y="526.5">DWG NO.</text>
<text x="839" y="526.4">REV.</text>
<text x="668.2" y="528.6">2.000+:</text>
<text x="686" y="528.6">+.015 / -.005</text>
<text x="469.5" y="534.8">NEXT ASSY</text>
<text x="502.6" y="534.8">USED ON</text>
<text x="590.8" y="535.6">DIMENSIONS APPLY BEFORE</text>
<text x="590.8" y="539.8">FINISH.</text>
<text x="721.6" y="540.5">SCALE</text>
<text x="733.5" y="545.3">NONE</text>
<text x="807" y="540.3">SHEET</text>
</g>
<text font-size="3.5" x="773" y="480.3">https://www.OpenHornet.com</text>
</svg>
